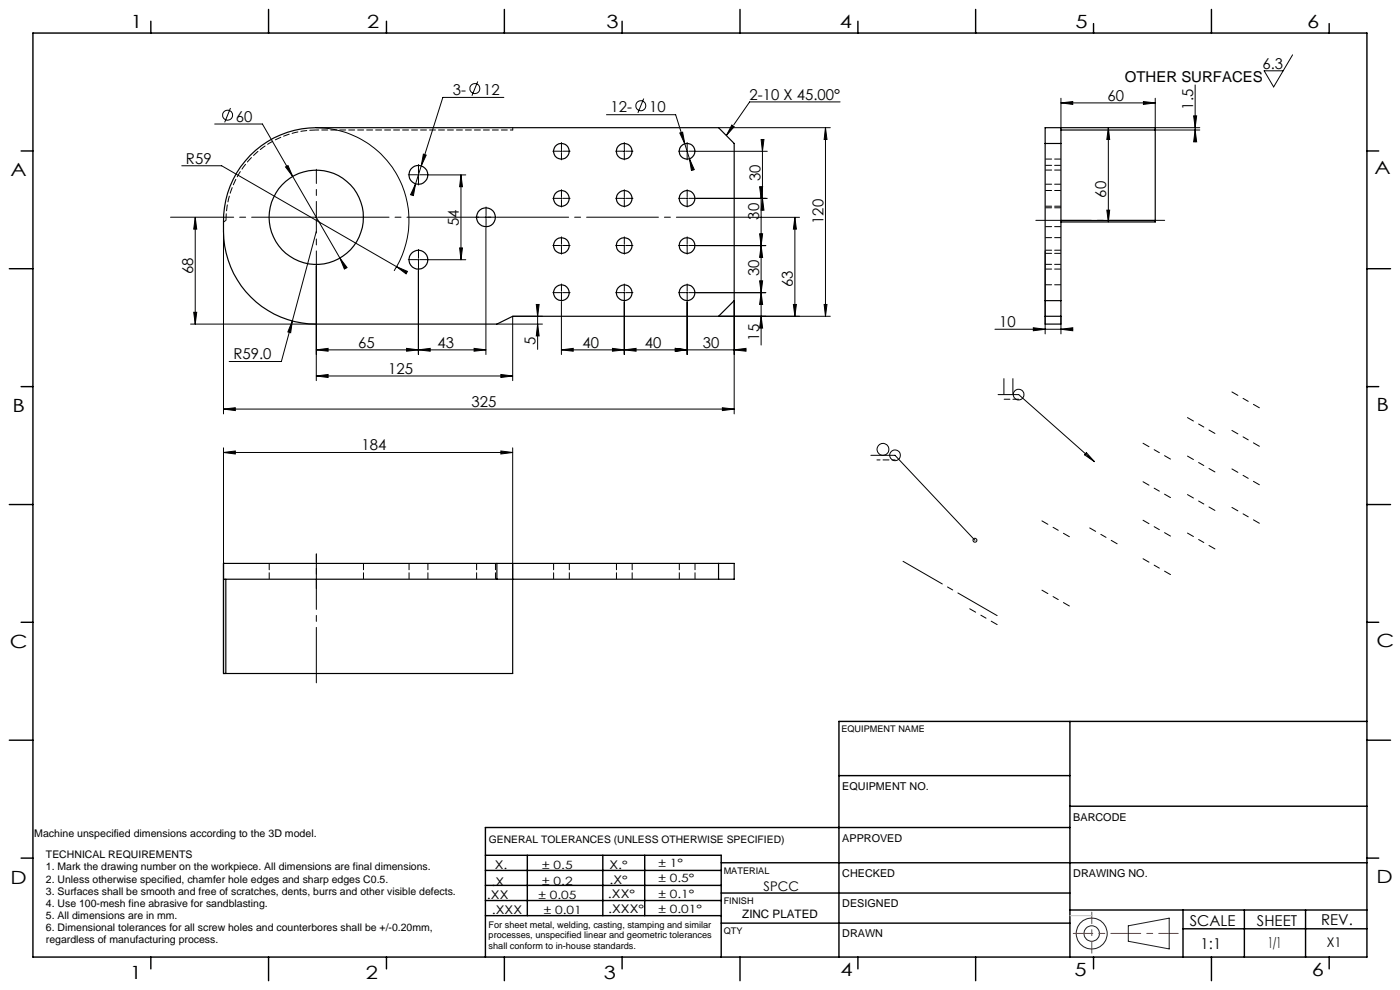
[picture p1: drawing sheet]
<svg xmlns="http://www.w3.org/2000/svg" width="297mm" height="210mm" viewBox="0 0 297 210" stroke-linecap="round" stroke-linejoin="round" font-family="sans-serif">
<g fill="none" stroke="#000" stroke-width=".21">
<path d="M101.4 17.3l-1.3 3M253.5 18v12.1M274.2 11.6l-4 6.8-2-3.4h4M38.6 35.2h8.4l37.1 21.4M45.5 26.3h10.2l16.4 28.4M48.9 22.9l-1.2 3.1M60.6 35.4l.5-.3 1 2.3zM67.2 27.1a19.7 19.7 0 0 1 16.4 30.4M88.2 39l-.5 2.5-.6-.2zM88.6 37.1h.3M88.8 36.9v.3M89.4 35.2l-2 6.2"/>
<path d="M89.8 32.7l.6 .2-1 2.3zM91 37.1h7.8M97.8 37.1l.3 2.5h-.6zM97.8 37.1v18M106.9 20.7h-13l-4.5 14.5M118.9 32.1h.4M119.1 31.9v.4M128.7 24.3h14.6l3 9.4M132.3 32.1h.3M132.4 31.9v.4M136.6 20.9l-1.3 3M144.2 28.2l.6-.2 .5 2.5z"/>
<path d="M145.6 32.1h.3M145.8 31.9v.4M146.3 33.7l1 2.3-.6 .2zM146.3 33.7l.7 2.4M147.7 32.1h15.1M152.5 27.1h23.6M154.8 27.7l-.7 1M155.3 26.5l.5 .4-1.7 1.8zM161.1 39.6h.7l-.3 2.5zM161.5 29.6h.6l-.4 2.5zM161.5 39.6v33.6M161.7 29.6v15"/>
<path d="M175.1 27.1l.3 2.5h-.6zM175.1 27.1v40M178.2 21.6h-19.2l-3.3 4.8M225.1 21.8l2.5-.3v.6zM225.1 20.8v6.2M225.1 21.8h20M235.1 27.1l.3 2.5h-.6zM235.1 27.1v20M242.6 21.5l2.5 .3-2.5 .3zM245.1 20.8v6.7M245.1 27.6h9.4M245.1 27.1h9.4"/>
<path d="M253.2 24.6h.7l-.4 2.5zM253.5 27.6l.4 2.5h-.7zM41.4 46.1l.3 2.5h-.6zM41.4 46.1v22.6M47.4 46.9v40.9M66.9 46.1h.4M67.1 45.9v.4M67.1 56.4v24.3M67.1 49.1l-5.1 19M72.1 54.7l1.5 2.1-.5 .3zM72.1 54.7l1.2 2.2M84.1 56.6l2.3 1-.3 .5z"/>
<path d="M84.1 56.6l2.2 1.2M88.6 55.1h.3M88.8 57.4v17.8M88.8 54.9v.4M91 55.1h7.8M97.5 52.6h.6l-.3 2.5zM102.9 46.1h.4M103.1 45.9v.4M103.1 48.4v26.8M118.9 52.1h.4M118.9 42.1h.4M119.1 41.9v.4"/>
<path d="M119.1 51.9v.4M132.3 52.1h.3M132.3 42.1h.3M132.4 41.9v.4M132.4 51.9v.4M145.6 52.1h.3M145.6 42.1h.3M145.8 41.9v.4M145.8 51.9v.4M147.7 52.1h14.8M147.7 42.1h15.1M158.7 46.1h10.9"/>
<path d="M161.1 59.6h.7l-.3 2.5zM161.1 49.6h.7l-.3 2.5zM161.5 52.1l.3 2.5h-.7zM161.7 42.1l.4 2.5h-.6zM168.6 46.1l.3 2.5h-.6zM168.6 46.1v21M221.7 53.2v17.6M234.8 44.6h.6l-.3 2.5zM40.4 68.7h26.6M41.1 66.2h.6l-.3 2.5zM62 68.1l-.3 2.5-.6-.2zM62 68.1l-2.3 8.6h-11.1"/>
<path d="M67.1 74.2l2.5-.3v.6zM67.1 79.8l2.5-.4v.7zM67.1 74.2h36M67.1 79.8h41.7M86.3 73.9l2.5 .3-2.5 .3zM88.8 74.2l2.5-.3v.6zM100.6 73.9l2.5 .3-2.5 .3zM105.5 68.7h9.6M106.3 79.4l2.5 .4-2.5 .3zM108.8 67.2v13.5M108.9 67.1h6.2M113.8 64.6h.6l-.3 2.5z"/>
<path d="M114.1 68.7l.3 2.6h-.6zM114.1 64.6v9.5M118.9 62.1h.4M119.1 61.9v.4M119.1 74.2l2.5-.3v.6zM119.1 64v11.2M119.1 74.2h39.2M129.9 73.9l2.5 .3-2.5 .3zM132.3 62.1h.3M132.4 74.2l2.5-.3v.6zM132.4 61.9v.4M132.4 64v11.2"/>
<path d="M143.3 73.9l2.5 .3-2.5 .3zM145.6 62.1h.3M145.8 64v11.2M145.8 61.9v.4M147.7 62.1h14.8M152.5 67.1h23.6M155.8 74.2l2.5-.3v.6zM155.8 63.8v24M161.5 67.1l.3 2.5h-.7zM161.5 62.1l.3 2.5h-.7zM168.3 64.6h.6l-.3 2.5zM174.8 64.6h.6l-.3 2.5z"/>
<path d="M211.1 69.8h16.5M219.2 69.5l2.5 .3-2.5 .4zM225.1 69.8l2.5-.3v.7zM225.1 67.2v3.6M47.4 96l2.5-.3v.6zM47.4 95v24.4M47.4 96h61.4M47.4 86.8l2.5-.3v.6zM47.4 86.8h108.4M106.3 95.7l2.5 .3-2.5 .3zM108.8 95v27.8M153.2 86.5l2.6 .3-2.6 .3z"/>
<path d="M184.7 96.6h5.2l16.9 18M211.7 83.7h4.4l16.1 14.2M213 80.2v3.5M214.9 80.2v3.5M230.5 96l1.7 1.9-2.1-1.4z"/>
<circle cx="100.8" cy="18.8" r="1.06"/>
<circle cx="48.3" cy="24.4" r="1.06"/>
<circle cx="136" cy="22.4" r="1.06"/>
<circle cx="187.3" cy="95.3" r="1.25"/>
<circle cx="189.9" cy="96.6" r="1.13"/>
<circle cx="216.1" cy="83.7" r="1.14"/>
<circle cx="206.8" cy="114.6" r=".41"/>
</g>
<g fill="none" stroke="#191924" stroke-width=".21">
<path d="M239.4 196.4l8.6-1.6v6.5l-8.6-1.6z"/>
<circle cx="231.6" cy="198" r="1.63"/>
<circle cx="231.6" cy="198" r="3.3"/>
</g>
<path d="M219.7 46.7h27.4M67.1 117.5v27.3" fill="none" stroke="#000" stroke-width=".21" stroke-dasharray="15.2 1.3 1.3 1.3" stroke-dashoffset="3.5"/>
<path d="M67.1 117.5v7.3" fill="none" stroke="#000" stroke-width=".21" stroke-dasharray="15.2 1.3 1.3 1.3" stroke-dashoffset="13.5"/>
<path d="M211.5 130.6l-19.9-11.5" fill="none" stroke="#000" stroke-width=".21" stroke-dasharray="15.2 1.3 1.3 1.3" stroke-dashoffset="5.6"/>
<g fill="none" stroke="#000" stroke-width=".21" stroke-dasharray="15.2 1.3 1.3 1.3" stroke-dashoffset="13.8">
<path d="M248.3 97.4l-5.8-3.4M257.7 91.9l-5.8-3.3M267.2 94.7l-5.9-3.4M267.2 86.5l-5.9-3.4M226.9 113.9l-5.9-3.4M237 115.3l-5.8-3.3M248.3 113.7l-5.8-3.3M248.3 105.6l-5.8-3.4M257.7 116.4l-5.8-3.3M257.7 108.3l-5.8-3.4M257.7 100.1l-5.8-3.4M267.2 111l-5.9-3.4"/>
<path d="M267.2 102.8l-5.9-3.3M211.5 132.5l-5.8-3.4M226.9 128.5l-5.9-3.3M248.3 121.9l-5.8-3.4"/>
</g>
<path d="M67.1 45.7v-9.8M67.1 46.4v9.8" fill="none" stroke="#000" stroke-width=".21" stroke-dasharray="15.2 1.3 1.3 1.3" stroke-dashoffset="12.2"/>
<path d="M66.8 46.1h-30.6" fill="none" stroke="#000" stroke-width=".21" stroke-dasharray="15.2 1.3 1.3 1.3" stroke-dashoffset="1.8"/>
<path d="M67.4 46.1h91.2" fill="none" stroke="#000" stroke-width=".21" stroke-dasharray="15.2 1.3 1.3 1.3" stroke-dashoffset=".2"/>
<g fill="none" stroke="#000" stroke-width=".21" stroke-dasharray="15.2 1.3 1.3 1.3">
<path d="M88.4 37.1h-1.8M88.8 36.7v-1.8M88.8 37.4v1.8M89.1 37.1h1.8M118.8 32.1h-1.5M119.1 31.7v-1.5M119.1 32.4v1.5M119.4 32.1h1.5M132.1 32.1h-1.5M132.4 31.7v-1.5M132.4 32.4v1.5M132.8 32.1h1.5"/>
<path d="M145.4 32.1h-1.5M145.8 31.7v-1.5M145.8 32.4v1.5M146.1 32.1h1.5M88.4 55.1h-1.8M88.8 54.7v-1.8M88.8 55.4v1.8M89.1 55.1h1.8M102.8 46.1h-1.9M103.1 45.7v-1.8M103.1 46.4v1.8M103.4 46.1h1.9"/>
<path d="M118.8 52.1h-1.5M118.8 42.1h-1.5M119.1 51.7v-1.5M119.1 52.4v1.5M119.1 41.7v-1.5M119.1 42.4v1.5M119.4 52.1h1.5M119.4 42.1h1.5M132.1 52.1h-1.5M132.1 42.1h-1.5M132.4 51.7v-1.5M132.4 52.4v1.5"/>
<path d="M132.4 41.7v-1.5M132.4 42.4v1.5M132.8 52.1h1.5M132.8 42.1h1.5M145.4 52.1h-1.5M145.4 42.1h-1.5M145.8 51.7v-1.5M145.8 52.4v1.5M145.8 41.7v-1.5M145.8 42.4v1.5M146.1 52.1h1.5M146.1 42.1h1.5"/>
<path d="M118.8 62.1h-1.5M119.1 61.7v-1.5M119.1 62.4v1.5M119.4 62.1h1.5M132.1 62.1h-1.5M132.4 61.7v-1.5M132.4 62.4v1.5M132.8 62.1h1.5M145.4 62.1h-1.5M145.8 61.7v-1.5M145.8 62.4v1.5M146.1 62.1h1.5"/>
</g>
<g fill="none" stroke="#000" stroke-width=".3">
<path d="M7 7h283v196h-283zM32 4.5v2.5M57 2v5M82 4.5v2.5M107 2v5M132 4.5v2.5M157 2v5M182 4.5v2.5M207 2v5M232 5v2M257 2v5M282 5v2"/>
<path d="M4.5 32h2.5M290 32h2.5M2 57h5M290 57h5M4.5 82h2.5M290 82h2.5M2 107h5M290 107h5M4.5 132h2.5M290 132h2.5M2 157h5M227 153v50"/>
<path d="M290 153h-112v50M290 157h5M178 164.5h49M227 175.5h-124v27.5M227 171h63M4.5 182h2.5M103 191h50M103 187.8h50M103 184.6h50M103 181.4h50v21.6M103 194.2h50M111.9 181.4v12.8"/>
<path d="M127.9 181.4v12.8M136.8 181.4v12.8M153 189.4h74M153 183h137M153 195.8h74M227 193h63M251 193v10M251 197h39M264 193v10M277 193v10M290 182h2.5M32 203v2.5"/>
<path d="M57 203v5M82 203v2.5M107 203v5M132 203v2.5M157 203v5M182 203v2.5M207 203v5M232 203v2.5M257 203v5M282 203v2.5"/>
</g>
<path d="M231.6 202.2v-8.7" fill="none" stroke="#f00" stroke-width=".21" stroke-dasharray="6.3 1.3 1.3 1.3" stroke-dashoffset="3.9"/>
<path d="M227.7 198h22.3" fill="none" stroke="#f00" stroke-width=".21" stroke-dasharray="6.3 1.3 1.3 1.3" stroke-dashoffset="2.2"/>
<path d="M227 194.2h4.6" fill="none" stroke="#c0c0c0" stroke-width=".21"/>
<path d="M108.8 27.1v.5M47.9 46.7l-.5 .4M216.1 84.7h-3.1" fill="none" stroke="#000" stroke-width=".21" stroke-dasharray="1.3 .6"/>
<path d="M189.9 97.6h-3.9" fill="none" stroke="#000" stroke-width=".21" stroke-dasharray="1.3 .6" stroke-dashoffset=".6"/>
<g fill="#000">
<path d="M175.1 27.1l.3 2.5h-.6zM174.8 64.6h.6l-.3 2.5z"/>
<path d="M225.1 21.8l2.5-.3v.6zM242.6 21.5l2.5 .3-2.5 .3z"/>
<path d="M253.5 27.6l.4 2.5h-.7zM253.2 24.6h.7l-.4 2.5z"/>
<path d="M161.1 49.6h.7l-.3 2.5zM161.5 62.1l.3 2.5h-.7zM161.1 39.6h.7l-.3 2.5zM161.5 52.1l.3 2.5h-.7zM161.5 29.6h.6l-.4 2.5zM161.7 42.1l.4 2.5h-.6zM168.6 46.1l.3 2.5h-.6zM168.3 64.6h.6l-.3 2.5zM41.4 46.1l.3 2.5h-.6zM41.1 66.2h.6l-.3 2.5zM235.1 27.1l.3 2.5h-.6zM234.8 44.6h.6l-.3 2.5z"/>
<path d="M114.1 68.7l.3 2.6h-.6zM113.8 64.6h.6l-.3 2.5zM97.5 52.6h.6l-.3 2.5zM97.8 37.1l.3 2.5h-.6z"/>
<path d="M132.4 74.2l2.5-.3v.6zM143.3 73.9l2.5 .3-2.5 .3zM119.1 74.2l2.5-.3v.6zM129.9 73.9l2.5 .3-2.5 .3zM143.3 73.9l2.5 .3-2.5 .3zM155.8 74.2l2.5-.3v.6zM155.3 26.5l.5 .4-1.7 1.8zM146.3 33.7l.4 2.5 .6-.2zM144.2 28.2l1.1 2.3-.5-2.5zM88.8 74.2l2.5-.3v.6zM100.6 73.9l2.5 .3-2.5 .3zM67.1 74.2l2.5-.3v.6zM86.3 73.9l2.5 .3-2.5 .3zM67.1 79.8l2.5-.4v.7zM106.3 79.4l2.5 .4-2.5 .3zM47.4 86.8l2.5-.3v.6zM153.2 86.5l2.6 .3-2.6 .3zM88.2 39l-1.1 2.3 .6 .2zM89.8 32.7l-.4 2.5 1-2.3zM72.1 54.7l1 2.4 .5-.3zM60.6 35.4l1.5 2-1-2.3zM84.1 56.6l2 1.5 .3-.5zM62 68.1l-.9 2.3 .6 .2z"/>
<path d="M161.1 59.6h.7l-.3 2.5zM161.5 67.1l.3 2.5h-.7z"/>
<path d="M219.2 69.5l2.5 .3-2.5 .4zM225.1 69.8l2.5-.3v.7z"/>
<path d="M106.3 95.7l2.5 .3-2.5 .3zM47.4 96l2.5-.3v.6z"/>
</g>
<g fill="none" stroke="#000" stroke-width=".25">
<path d="M53.1 33a19.9 19.9 0 0 1 14-5.9h85.3l3.4 3.3v33.4l-3.4 3.3h-43.6l-3.4 1.6h-38.3a19.8 19.8 0 0 1-19.7-21.6 19.8 19.8 0 0 1 5.7-14.1zM221.7 30.4h3.4M225.1 27.1v41.6h-3.4v-41.6h23.4v.5M225.1 27.6h20M245.1 27.6v19.2M225.1 46.8h20M245.1 46.8v.3h-20M221.7 67.1h3.4M221.7 63.8h3.4M47.4 119.5h108.4v3.4h-108.4M47.4 119.5h.1M47.4 119.5v23.4"/>
<path d="M105.4 119.5v3.4M108.8 119.5v23.4h-60.9M152.4 119.5v3.4M47.9 122.9v20M47.4 142.9h.1M47.4 142.9h.5"/>
<circle cx="88.8" cy="37.1" r="2"/>
<circle cx="119.1" cy="32.1" r="1.67"/>
<circle cx="132.4" cy="32.1" r="1.67"/>
<circle cx="145.8" cy="32.1" r="1.67"/>
<circle cx="67.1" cy="46.1" r="10"/>
<circle cx="88.8" cy="55.1" r="2"/>
<circle cx="103.1" cy="46.1" r="2"/>
<circle cx="119.1" cy="42.1" r="1.66"/>
<circle cx="119.1" cy="52.1" r="1.66"/>
<circle cx="132.4" cy="42.1" r="1.66"/>
<circle cx="132.4" cy="52.1" r="1.66"/>
<circle cx="145.8" cy="42.1" r="1.66"/>
<circle cx="145.8" cy="52.1" r="1.66"/>
<circle cx="119.1" cy="62.1" r="1.66"/>
<circle cx="132.4" cy="62.1" r="1.66"/>
<circle cx="145.8" cy="62.1" r="1.66"/>
</g>
<path d="M108.8 27.6h-41.7" fill="none" stroke="#000" stroke-width=".21" stroke-dasharray="1.3 .6" stroke-dashoffset=".8"/>
<g fill="none" stroke="#000" stroke-width=".21" stroke-dasharray="1.3 .6" stroke-dashoffset="-.1">
<path d="M67.1 27.6a19.2 19.2 0 0 0-19.2 19.1M221.7 33.7h3.4M221.7 39.1h3.4M225.1 35.1h-3.4M225.1 36.1h-3.4M221.7 43.7h3.4M221.7 53.7h3.4M221.7 48.1h3.4M221.7 57.1h3.4M221.7 56.1h3.4M225.1 40.4h-3.4M225.1 50.4h-3.4"/>
<path d="M225.1 44.1h-3.4M225.1 53.1h-3.4M225.1 60.4h-3.4M57.1 119.5v3.3M86.8 119.5v3.3M101.1 119.5v3.3M117.4 119.5v3.3M130.8 119.5v3.3M144.1 119.5v3.3M77.1 122.8v-3.3M90.8 122.8v-3.3M105.1 122.8v-3.3"/>
<path d="M120.8 122.8v-3.3M134.1 122.8v-3.3M147.4 122.8v-3.3"/>
</g>
<g font-size="3.9">
<text x="27.7" y="5.9">1</text>
<text x="77.9" y="5.9">2</text>
<text x="128.6" y="5.9">3</text>
<text x="178.2" y="5.9">4</text>
<text x="228.1" y="5.9">5</text>
<text x="277.3" y="5.9">6</text>
<text x="2.3" y="37.4">A</text>
<text x="291.6" y="36.9">A</text>
<text x="2.6" y="87.4">B</text>
<text x="292" y="87.1">B</text>
<text x="2.1" y="137.5">C</text>
<text x="292" y="137.3">C</text>
<text x="2.2" y="187.4">D</text>
<text x="292" y="187.4">D</text>
<text x="27.5" y="207.7">1</text>
<text x="77.6" y="207.8">2</text>
<text x="128.1" y="207.8">3</text>
<text x="178.3" y="207">4</text>
<text x="228" y="207">5</text>
<text x="278.3" y="207">6</text>
</g>
<g font-size="3.2">
<text x="238.6" y="17.4">OTHER SURFACES</text>
<text x="267.8" y="14.6">6.3</text>
<text x="96.1" y="20.2">3-</text>
<text x="102.5" y="20.2">12</text>
<text x="129.5" y="23.9">12-</text>
<text x="137.7" y="23.9">10</text>
<text x="159" y="21.1">2-10 X 45.00°</text>
<text x="235" y="21.4">60</text>
<text x="253.1" y="23.3" transform="rotate(-90 253.1 23.3)">1.5</text>
<text x="50" y="25.9">60</text>
<text x="39.5" y="34.7">R59</text>
<text x="161.3" y="38.4" transform="rotate(-90 161.3 38.4)">30</text>
<text x="234.7" y="41.9" transform="rotate(-90 234.7 41.9)">60</text>
<text x="161" y="46.6" transform="rotate(-90 161 46.6)">30</text>
<text x="174.7" y="47.5" transform="rotate(-90 174.7 47.5)">120</text>
<text x="97.4" y="48" transform="rotate(-90 97.4 48)">54</text>
<text x="41" y="58.1" transform="rotate(-90 41 58.1)">68</text>
<text x="161" y="58.5" transform="rotate(-90 161 58.5)">30</text>
<text x="168.2" y="61" transform="rotate(-90 168.2 61)">63</text>
<text x="211.9" y="69.4">10</text>
<text x="49.5" y="76.2">R59.0</text>
<text x="76" y="73.7">65</text>
<text x="92.8" y="73.7">43</text>
<text x="113.6" y="73.2" transform="rotate(-90 113.6 73.2)">5</text>
<text x="123.6" y="73.7">40</text>
<text x="136.8" y="73.7">40</text>
<text x="149.1" y="73.7">30</text>
<text x="161" y="72.3" transform="rotate(-90 161 72.3)">15</text>
<text x="82.4" y="79.3">125</text>
<text x="100" y="86.3">325</text>
<text x="76.7" y="95.5">184</text>
<text x="252.4" y="196.4">SCALE</text>
<text x="266.7" y="196.4">SHEET</text>
<text x="280.3" y="196.3">REV.</text>
<text x="254.7" y="201.2">1:1</text>
<text x="269" y="201.2">1/1</text>
</g>
<g font-size="2.8">
<text x="162" y="189">SPCC</text>
<text x="281.5" y="200.9">X1</text>
</g>
<g font-size="2.5">
<text x="104.9" y="184.4">X.</text>
<text x="129.3" y="184.3">X.°</text>
<text x="103.3" y="190.6">.XX</text>
<text x="104.2" y="187.9">.X</text>
<text x="129" y="190.6">.XX°</text>
<text x="129.3" y="187.5">.X°</text>
<text x="104.4" y="193.9">.XXX</text>
<text x="129" y="193.6">.XXX°</text>
<text x="157.5" y="194.7">ZINC PLATED</text>
</g>
<g font-size="2.4">
<text x="115" y="184.4">± 0.5</text>
<text x="139.7" y="183.8">± 1°</text>
<text x="114.2" y="190.6">± 0.05</text>
<text x="115" y="187.7">± 0.2</text>
<text x="139.7" y="190.5">± 0.1°</text>
<text x="139.7" y="187">± 0.5°</text>
<text x="115.4" y="194">± 0.01</text>
<text x="139.7" y="193.6">± 0.01°</text>
</g>
<g font-size="2.3">
<text x="178.7" y="167.6">EQUIPMENT NO.</text>
<text x="178.7" y="178.6">APPROVED</text>
<text x="227.7" y="174">BARCODE</text>
<text x="178.7" y="186">CHECKED</text>
<text x="227.7" y="186">DRAWING NO.</text>
<text x="178.7" y="192.5">DESIGNED</text>
<text x="178.7" y="198.8">DRAWN</text>
</g>
<g font-size="2.2">
<text x="7.3" y="177.5">Machine unspecified dimensions according to the 3D model.</text>
<text x="103.7" y="178.8">GENERAL TOLERANCES (UNLESS OTHERWISE SPECIFIED)</text>
<text x="9.7" y="182.1">TECHNICAL REQUIREMENTS</text>
<text x="9.7" y="184.7">1. Mark the drawing number on the workpiece. All dimensions are final dimensions.</text>
<text x="9.7" y="187.2">2. Unless otherwise specified, chamfer hole edges and sharp edges C0.5.</text>
<text x="9.7" y="189.8">3. Surfaces shall be smooth and free of scratches, dents, burrs and other visible defects.</text>
<text x="9.7" y="192.4">4. Use 100-mesh fine abrasive for sandblasting.</text>
<text x="9.7" y="195">5. All dimensions are in mm.</text>
<text x="9.7" y="197.6">6. Dimensional tolerances for all screw holes and counterbores shall be +/-0.20mm,</text>
<text x="9.7" y="200.1">regardless of manufacturing process.</text>
</g>
<g font-size="1.9">
<text x="178.5" y="155.4">EQUIPMENT NAME</text>
<text x="153.5" y="185.3">MATERIAL</text>
<text x="153.5" y="191.8">FINISH</text>
<text x="103.7" y="196.8">For sheet metal, welding, casting, stamping and similar</text>
<text x="103.7" y="199">processes, unspecified linear and geometric tolerances</text>
<text x="103.7" y="201.3">shall conform to in-house standards.</text>
<text x="153.5" y="198.2">QTY</text>
</g>
</svg>
